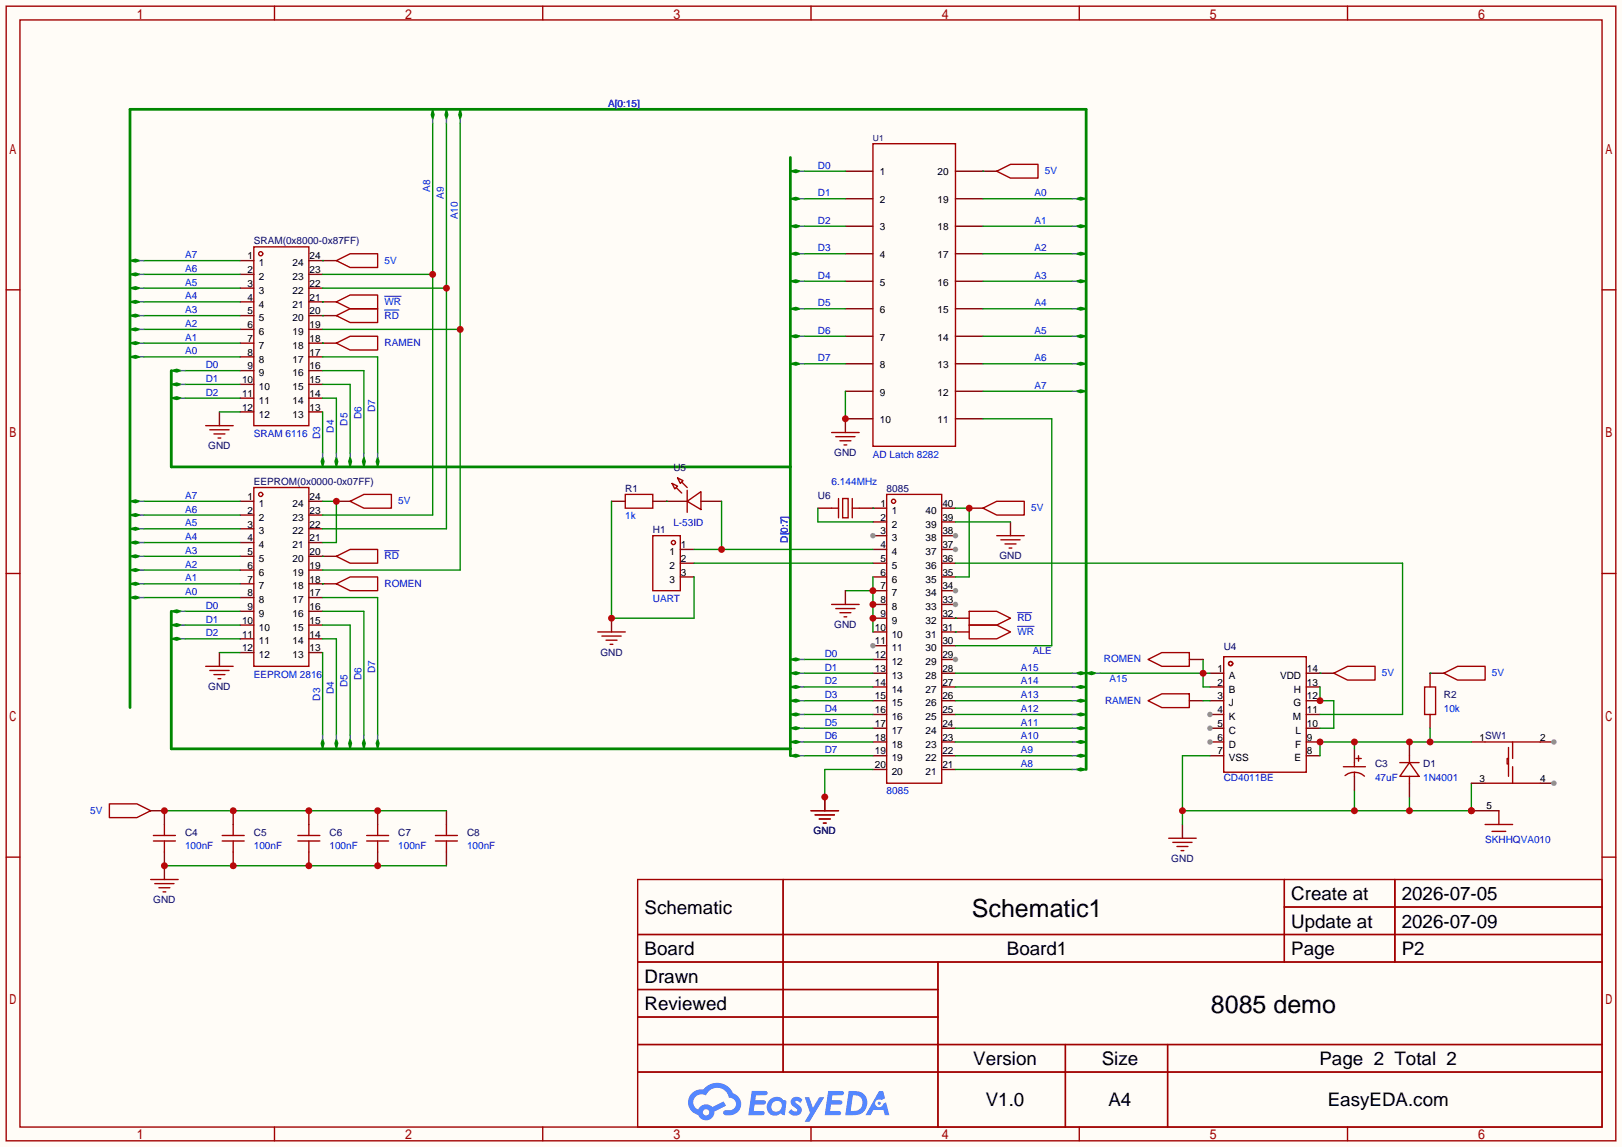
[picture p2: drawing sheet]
<svg xmlns="http://www.w3.org/2000/svg" width="299mm" height="212mm" viewBox="0 0 299 212" stroke-linecap="round" stroke-linejoin="round" font-family="sans-serif">
<path d="M0 0h299.5v211.8h-299.5z" fill="#fffcf7"/>
<g fill="none" stroke="#a10000" stroke-width=".25">
<path d="M1.1 1.1h297.2v209.6h-297.2zM3.7 3.7h292.1v204.5h-292.1zM50.7 1.1v2.6M100.2 1.1v2.6M149.7 1.1v2.6M199.3 1.1v2.6M248.8 1.1v2.6M1.1 53.5h2.6M295.8 53.5h2.5M1.1 105.9h2.6M295.8 105.9h2.5M1.1 158.3h2.6"/>
<path d="M295.8 158.3h2.5M117.7 162.4h178.1v45.8h-178.1zM117.7 172.6h178.1M117.7 177.7h178.1M144.6 162.4v35.6M173.2 177.7v30.5M237.1 162.4v15.3M237.1 167.5h58.7M257.5 162.4v15.3M117.7 182.8h55.5M117.7 192.9h178.1M117.7 187.8h55.5"/>
<path d="M117.7 198h178.1M196.7 192.9v15.3M215.6 192.9v15.3M50.7 208.2v2.5M100.2 208.2v2.5M149.7 208.2v2.5M199.3 208.2v2.5M248.8 208.2v2.5"/>
</g>
<g fill="#5487ff">
<path d="M146.3 202.8a1.3 1.3 0 0 1 1.8 .3l-.4 .6a.54 .54 0 0 0-.9-.2l.1 .2a1.58 1.58 0 0 1 1.1 1.6 1.43 1.43 0 0 1-2.5 .1l.6-.6a.64 .64 0 0 0 .5 .5 .64 .64 0 0 0 .6-.3l-.1-.2a1.6 1.6 0 0 1-1.1-1.6z"/>
<path d="M148.6 202.7h.8l.7 1.9 1.2-1.9h.9l-2.7 4.5h-.9l.9-1.7z"/>
<path d="M138.8 201.5h1.6a1.31 1.31 0 0 1 1.3 .2 .4 .4 0 0 1-.4 .6h-1.7l-.2 .9h1.7a.4 .4 0 0 1 .3 .4 .4 .4 0 0 1-.4 .4h-1.7l-.1 1.2h.8a1.23 1.23 0 0 1 1.1 .2 .39 .39 0 0 1-.3 .6h-2.6z"/>
<path d="M152.9 201.5h1.6a1.32 1.32 0 0 1 1.3 .2 .39 .39 0 0 1-.4 .6h-1.7l-.2 .9h1.7a.4 .4 0 0 1 .3 .4 .4 .4 0 0 1-.4 .4h-1.7l-.1 1.2h.8a1.23 1.23 0 0 1 1.1 .2 .39 .39 0 0 1-.3 .6h-2.6z"/>
<path d="M162.3 201.5h.7l.4 1.3-.7 .4a.75 .75 0 0 0-1.1 .3 .75 .75 0 0 0 .5 1 .75 .75 0 0 0 1-.6l.5-.3 .6 2.4h-.8l-.3-1h-1.8l-.6 1h-.9z"/>
<path d="M156.7 201.5l-.6 4.5h1.4a2.27 2.27 0 0 0 2.6-2.3 2.27 2.27 0 0 0-2.7-2.2zM157.5 202.3a1.5 1.5 0 0 1 1.8 1.5 1.5 1.5 0 0 1-2 1.4h-.2z"/>
<path d="M142.1 203.1a1.62 1.62 0 0 0-.4 2.1 1.62 1.62 0 0 0 2.1 .7l.3-.3 .4 .3 .4 .1 .3-2.5-.2-.3h-.4a1.58 1.58 0 0 0-2.5-.1zM142.7 203.6a.99 .99 0 0 1 1.6 .3 .99 .99 0 0 1-.8 1.4 .94 .94 0 0 1-1.1-.5 .94 .94 0 0 1 .3-1.2z"/>
<path d="M127.8 201.9a2.37 2.37 0 0 0 1.1 4 1.54 1.54 0 0 0 1.8 1 1.54 1.54 0 0 0 1.2-1.6l2.2-1.1-.5-.8-2.1 1.1a1.57 1.57 0 0 0-2.6 .4 1.5 1.5 0 0 1-.7-2.1 1.5 1.5 0 0 1 2.1-.5 2.23 2.23 0 0 1 2.3-1.4 2.23 2.23 0 0 1 2 1.8 1.16 1.16 0 0 1 1.3 1.1 1.16 1.16 0 0 1-1.1 1.3h-.7a.47 .47 0 0 0-.6 .3 .47 .47 0 0 0 .5 .6 2.23 2.23 0 0 0 2.2-.7 2.23 2.23 0 0 0 .4-2.3 2.16 2.16 0 0 0-1.3-1.1 3.2 3.2 0 0 0-5.4-.7l-1.1 .1zM129.8 205.4a.58 .58 0 0 1 1.1 0 .58 .58 0 0 1-1.1 0z"/>
<circle cx="162.3" cy="203.8" r=".28"/>
</g>
<path d="M163.7 91.3h10.2v53.4h-10.2z" fill="none" stroke="#a10000" stroke-width=".25"/>
<path d="M161.2 93.9h2.5M161.2 96.4h2.5M161.2 98.9h2.5" fill="none" stroke="#870000" stroke-width=".25"/>
<circle cx="161.2" cy="98.9" r=".51" fill="#999"/>
<path d="M161.2 101.5h2.5M161.2 104h2.5M161.2 106.6h2.5M161.2 109.1h2.5M161.2 111.6h2.5M161.2 114.2h2.5M161.2 116.7h2.5M161.2 119.3h2.5" fill="none" stroke="#870000" stroke-width=".25"/>
<circle cx="161.2" cy="119.3" r=".51" fill="#999"/>
<g fill="none" stroke="#870000" stroke-width=".25">
<path d="M161.2 121.8h2.5M161.2 124.3h2.5M161.2 126.9h2.5M161.2 129.4h2.5M161.2 132h2.5M161.2 134.5h2.5M161.2 137h2.5M161.2 139.6h2.5M173.9 121.8h2.5M173.9 124.3h2.5M173.9 126.9h2.5M173.9 129.4h2.5"/>
<path d="M173.9 132h2.5M173.9 134.5h2.5M173.9 137h2.5M173.9 139.6h2.5M161.2 142.1h2.5M173.9 142.1h2.5"/>
</g>
<circle cx="176.4" cy="121.8" r=".51" fill="#999"/>
<path d="M173.9 119.3h2.5M173.9 116.7h2.5M173.9 114.2h2.5M173.9 111.6h2.5" fill="none" stroke="#870000" stroke-width=".25"/>
<circle cx="176.4" cy="111.6" r=".51" fill="#999"/>
<path d="M173.9 109.1h2.5" fill="none" stroke="#870000" stroke-width=".25"/>
<circle cx="176.4" cy="109.1" r=".51" fill="#999"/>
<path d="M173.9 106.6h2.5M173.9 104h2.5M173.9 101.5h2.5" fill="none" stroke="#870000" stroke-width=".25"/>
<circle cx="176.4" cy="101.5" r=".51" fill="#999"/>
<path d="M173.9 98.9h2.5" fill="none" stroke="#870000" stroke-width=".25"/>
<circle cx="176.4" cy="98.9" r=".51" fill="#999"/>
<g fill="none" stroke="#870000" stroke-width=".25">
<path d="M156.1 31.6h5.1M156.1 36.7h5.1M176.4 31.6h7.6M176.4 36.7h5.1M44.3 48.1h2.6M44.3 50.7h2.6M44.3 53.2h2.6M44.3 55.8h2.6M44.3 58.3h2.6M57 48.1h5.1M57 50.7h2.6M57 53.2h2.6"/>
<path d="M57 55.8h2.6M57 58.3h2.6M156.1 41.8h5.1M156.1 46.9h5.1M156.1 51.9h5.1M156.1 57h5.1M176.4 41.8h5.1M176.4 46.9h5.1M176.4 51.9h5.1M176.4 57h5.1M44.3 60.8h2.6M44.3 63.4h2.6"/>
<path d="M44.3 65.9h2.6M44.3 68.5h2.6M44.3 71h2.6M44.3 73.5h2.6M44.3 76.1h2.6M57 60.8h2.6M57 63.4h2.6M57 65.9h2.6M57 68.5h2.6M57 71h2.6M57 73.5h2.6M57 76.1h2.6"/>
<path d="M156.1 67.2h5.1M156.1 62.1h5.1M156.1 72.3h5.1M156.1 77.3h5.1M176.4 67.2h5.1M176.4 62.1h5.1M176.4 72.3h5.1M176.4 77.3h5.1M44.3 92.6h2.6M44.3 95.1h2.6M44.3 97.7h2.6M57 92.6h2.6"/>
<path d="M57 95.1h2.6M57 97.7h2.6M62.1 92.6h2.5M173.9 96.4h2.5M173.9 93.9h2.5M178.9 93.9h2.6M44.3 100.2h2.6M44.3 102.7h2.6M44.3 105.3h2.6M44.3 107.8h2.6M44.3 110.4h2.6M44.3 112.9h2.6"/>
<path d="M44.3 115.4h2.6M44.3 118h2.6M57 100.2h2.6M57 102.7h2.6M57 105.3h2.6M57 107.8h2.6M57 110.4h2.6M57 112.9h2.6M57 115.4h2.6M57 118h2.6M44.3 120.5h2.6M57 120.5h2.6"/>
<path d="M264 124.3h2.6"/>
</g>
<g fill="none" stroke="#a10000" stroke-width=".25">
<path d="M161.2 26.5h15.2v55.9h-15.2zM184 31.6l2.6-1.2h5v2.5h-5zM46.9 45.6h10.1v33h-10.1zM62.1 48.1l2.5-1.2h5.1v2.5h-5.1zM46.9 90h10.1v33.1h-10.1zM64.6 92.6l2.6-1.3h5.1v2.6h-5.1zM181.5 93.9l2.5-1.3h5.1v2.5h-5.1zM266.6 124.3l2.5-1.2h5.1v2.5h-5.1z"/>
<circle cx="48.1" cy="46.9" r=".38"/>
<circle cx="48.1" cy="91.3" r=".38"/>
<circle cx="165" cy="92.6" r=".38"/>
</g>
<path d="M176.4 93.9h2.5v12.7h-2.5" fill="none" stroke="#008700" stroke-width=".25"/>
<circle cx="178.9" cy="93.9" r=".63" fill="#c00"/>
<path d="M152.3 147.2v2.5" fill="none" stroke="#870000" stroke-width=".25"/>
<path d="M149.7 149.7h5.1M150.5 150.5h3.6M151.3 151.3h2M152 152h.5" fill="none" stroke="#a10000" stroke-width=".25"/>
<path d="M161.2 142.1h-8.9v5.1" fill="none" stroke="#008700" stroke-width=".25"/>
<circle cx="152.3" cy="147.2" r=".63" fill="#c00"/>
<path d="M223.4 137h2.5M223.4 139.6h2.5M241.2 124.3h2.5M241.2 126.9h2.5M241.2 129.4h2.5M241.2 132h2.5M241.2 134.5h2.5M241.2 137h2.5M241.2 139.6h2.5" fill="none" stroke="#870000" stroke-width=".25"/>
<circle cx="223.4" cy="137" r=".51" fill="#999"/>
<path d="M223.4 134.5h2.5" fill="none" stroke="#870000" stroke-width=".25"/>
<circle cx="223.4" cy="134.5" r=".51" fill="#999"/>
<path d="M223.4 132h2.5" fill="none" stroke="#870000" stroke-width=".25"/>
<circle cx="223.4" cy="132" r=".51" fill="#999"/>
<path d="M223.4 129.4h2.5M223.4 126.9h2.5M223.4 124.3h2.5" fill="none" stroke="#870000" stroke-width=".25"/>
<g fill="none" stroke="#a10000" stroke-width=".25">
<path d="M225.9 121.3h15.3v21.3h-15.3z"/>
<circle cx="227.2" cy="122.6" r=".38"/>
</g>
<path d="M203.1 124.3h20.3M222.1 121.8v5.1h1.3" fill="none" stroke="#008700" stroke-width=".25"/>
<circle cx="222.1" cy="124.3" r=".63" fill="#c00"/>
<path d="M219.6 121.8h2.5M219.6 129.4h2.5M218.3 152.3v2.5" fill="none" stroke="#870000" stroke-width=".25"/>
<path d="M212 121.8l2.5-1.3h5.1v2.6h-5.1zM212 129.4l2.5-1.3h5.1v2.6h-5.1zM215.8 154.8h5.1M216.5 155.6h3.6M217.3 156.3h2M218.1 157.1h.5" fill="none" stroke="#a10000" stroke-width=".25"/>
<path d="M222.1 129.4h1.3M223.4 139.6h-5.1v12.7M250.1 145.9v3.8M260.2 147.2v2.5M271.7 144.7v5h-53.4" fill="none" stroke="#008700" stroke-width=".25"/>
<g fill="#c00">
<circle cx="218.3" cy="149.7" r=".63"/>
<circle cx="250.1" cy="149.7" r=".63"/>
<circle cx="260.2" cy="149.7" r=".63"/>
<circle cx="271.7" cy="149.7" r=".63"/>
</g>
<path d="M156.1 77.3v2.6M243.7 124.3h2.6" fill="none" stroke="#870000" stroke-width=".25"/>
<path d="M153.5 79.9h5.1M154.3 80.6h3.6M155.1 81.4h2M155.8 82.2h.5M246.3 124.3l2.5-1.2h5.1v2.5h-5.1z" fill="none" stroke="#a10000" stroke-width=".25"/>
<g fill="none" stroke="#008700" stroke-width=".25">
<path d="M148.5 31.6h7.6M148.5 36.7h7.6M181.5 31.6h.1M148.5 41.8h7.6M148.5 46.9h7.6M148.5 51.9h7.6M148.5 57h7.6M148.5 62.1h7.6M148.5 67.2h7.6M156.1 72.3v5M181.5 77.3h12.7v42h-17.8M148.5 121.8h12.7"/>
<path d="M148.5 124.3h12.7M148.5 126.9h12.7M148.5 129.4h12.7M148.5 132h12.7M148.5 134.5h12.7M148.5 137h12.7M148.5 139.6h12.7M243.7 124.3h.1"/>
</g>
<path d="M145.9 29.1v110.5M31.6 68.5v17.7h114.3M31.6 112.9v25.4h114.3M24 130.7v-110.5h176.5v121.9" fill="none" stroke="#008700" stroke-width=".51"/>
<g fill="#008700" stroke="#008700" stroke-width=".25">
<path d="M145.9 121.8l1-.3 .8 .3-.8 .2z"/>
<path d="M145.9 124.3l1-.2 .8 .2-.8 .3z"/>
<path d="M145.9 126.9l1-.3 .8 .3-.8 .2z"/>
<path d="M145.9 129.4l1-.2 .8 .2-.8 .3z"/>
<path d="M145.9 132l1-.3 .8 .3-.8 .2z"/>
<path d="M145.9 134.5l1-.3 .8 .3-.8 .2z"/>
<path d="M145.9 137l1-.2 .8 .2-.8 .3z"/>
<path d="M145.9 139.6l1-.3 .8 .3-.8 .2z"/>
<path d="M145.9 31.6l1-.2 .8 .2-.8 .3z"/>
<path d="M145.9 36.7l1-.3 .8 .3-.8 .3z"/>
<path d="M145.9 41.8l1-.3 .8 .3-.8 .2z"/>
<path d="M145.9 46.9l1-.3 .8 .3-.8 .2z"/>
<path d="M145.9 51.9l1-.2 .8 .2-.8 .3z"/>
<path d="M145.9 57l1-.2 .8 .2-.8 .3z"/>
<path d="M145.9 62.1l1-.3 .8 .3-.8 .3z"/>
<path d="M145.9 67.2l1-.3 .8 .3-.8 .2z"/>
</g>
<g fill="none" stroke="#008080" stroke-width=".25">
<path d="M147.7 31.6h.8M147.7 36.7h.8M147.7 41.8h.8M147.7 46.9h.8M147.7 51.9h.8M147.7 57h.8M147.7 62.1h.8M147.7 67.2h.8M147.7 121.8h.8M147.7 124.3h.8M147.7 126.9h.8M147.7 129.4h.8"/>
<path d="M147.7 132h.8M147.7 134.5h.8M147.7 137h.8M147.7 139.6h.8"/>
</g>
<circle cx="156.1" cy="77.3" r=".63" fill="#c00"/>
<g fill="none" stroke="#008700" stroke-width=".25">
<path d="M79.9 22.7v72.4h-20.3M181.5 36.7h16.5M26.5 58.3h17.8M26.5 55.8h17.8M26.5 53.2h17.8M26.5 50.7h17.8M26.5 48.1h17.8M59.6 50.7h20.3M181.5 41.8h16.5M181.5 46.9h16.5M181.5 51.9h16.5M181.5 57h16.5"/>
<path d="M26.5 65.9h17.8M26.5 63.4h17.8M26.5 60.8h17.8M181.5 62.1h16.5M181.5 67.2h16.5M181.5 72.3h16.5M176.4 139.6h21.6M176.4 137h21.6M176.4 134.5h21.6M176.4 132h21.6M176.4 129.4h21.6M176.4 126.9h21.6"/>
<path d="M176.4 124.3h21.6M176.4 142.1h21.6"/>
</g>
<g fill="#008700" stroke="#008700" stroke-width=".25">
<path d="M198.8 142.1l.7-.2 1 .2-1 .3z"/>
<path d="M198.8 139.6l.7-.3 1 .3-1 .2z"/>
<path d="M198.8 137l.7-.2 1 .2-1 .3z"/>
<path d="M198.8 134.5l.7-.3 1 .3-1 .2z"/>
<path d="M198.8 132l.7-.3 1 .3-1 .2z"/>
<path d="M198.8 129.4l.7-.2 1 .2-1 .3z"/>
<path d="M198.8 126.9l.7-.3 1 .3-1 .2z"/>
<path d="M198.8 124.3l.7-.2 1 .2-1 .3z"/>
<path d="M200.5 124.3l1-.2 .8 .2-.8 .3z"/>
<path d="M198.8 36.7l.7-.3 1 .3-1 .3z"/>
<path d="M198.8 41.8l.7-.3 1 .3-1 .2z"/>
<path d="M198.8 46.9l.7-.3 1 .3-1 .2z"/>
<path d="M198.8 51.9l.7-.2 1 .2-1 .3z"/>
<path d="M198.8 57l.7-.2 1 .2-1 .3z"/>
<path d="M198.8 62.1l.7-.3 1 .3-1 .3z"/>
<path d="M198.8 67.2l.7-.3 1 .3-1 .2z"/>
<path d="M198.8 72.3l.7-.3 1 .3-1 .2z"/>
<path d="M24 65.9l1-.2 .8 .2-.8 .3z"/>
<path d="M24 63.4l1-.3 .8 .3-.8 .2z"/>
<path d="M24 60.8l1-.2 .8 .2-.8 .3z"/>
<path d="M24 58.3l1-.3 .8 .3-.8 .2z"/>
<path d="M24 55.8l1-.3 .8 .3-.8 .2z"/>
<path d="M24 53.2l1-.2 .8 .2-.8 .3z"/>
<path d="M24 50.7l1-.3 .8 .3-.8 .2z"/>
<path d="M24 48.1l1-.2 .8 .2-.8 .3z"/>
</g>
<g fill="none" stroke="#008080" stroke-width=".25">
<path d="M198 36.7h.8M25.8 58.3h.7M25.8 55.8h.7M25.8 53.2h.7M25.8 50.7h.7M25.8 48.1h.7M198 41.8h.8M198 46.9h.8M198 51.9h.8M198 57h.8M25.8 65.9h.7M25.8 63.4h.7"/>
<path d="M25.8 60.8h.7M198 62.1h.8M198 67.2h.8M198 72.3h.8M198 139.6h.8M198 137h.8M198 134.5h.8M198 132h.8M198 129.4h.8M198 126.9h.8M198 124.3h.8M202.3 124.3h.8"/>
<path d="M198 142.1h.8"/>
</g>
<circle cx="79.9" cy="50.7" r=".63" fill="#c00"/>
<path d="M79.9 20.2l.2 1-.2 .8-.3-.8z" fill="#008700" stroke="#008700" stroke-width=".25"/>
<path d="M79.9 22v.7" fill="none" stroke="#008080" stroke-width=".25"/>
<path d="M82.4 22.7v75h-22.8M59.6 53.2h22.8" fill="none" stroke="#008700" stroke-width=".25"/>
<circle cx="82.4" cy="53.2" r=".63" fill="#c00"/>
<path d="M82.4 20.2l.3 1-.3 .8-.2-.8z" fill="#008700" stroke="#008700" stroke-width=".25"/>
<path d="M82.4 22v.7" fill="none" stroke="#008080" stroke-width=".25"/>
<path d="M85 22.7v82.6h-25.4M59.6 60.8h25.4" fill="none" stroke="#008700" stroke-width=".25"/>
<circle cx="85" cy="60.8" r=".63" fill="#c00"/>
<path d="M85 20.2l.2 1-.2 .8-.3-.8z" fill="#008700" stroke="#008700" stroke-width=".25"/>
<path d="M85 22v.7" fill="none" stroke="#008080" stroke-width=".25"/>
<path d="M40.5 76.1v2.5M59.6 63.4h2.5M59.6 107.8h2.5M40.5 120.5v2.6" fill="none" stroke="#870000" stroke-width=".25"/>
<path d="M38 78.6h5.1M38.7 79.4h3.6M62.1 63.4l2.5-1.3h5.1v2.5h-5.1zM39.5 80.1h2M40.3 80.9h.5M62.1 107.8l2.5-1.2h5.1v2.5h-5.1zM38 123.1h5.1M38.7 123.8h3.6M39.5 124.6h2M40.3 125.3h.5" fill="none" stroke="#a10000" stroke-width=".25"/>
<path d="M59.6 48.1h.1M40.5 76.1h3.8M59.6 92.6h2.5v7.6h-2.5M40.5 120.5h3.8" fill="none" stroke="#008700" stroke-width=".25"/>
<circle cx="62.1" cy="92.6" r=".63" fill="#c00"/>
<g fill="none" stroke="#008700" stroke-width=".25">
<path d="M59.6 55.8h.1M59.6 58.3h.1M34.2 68.5h10.1M34.2 71h10.1M34.2 73.5h10.1M59.6 63.4h.1M59.6 68.5h7.6v15.2M59.6 71h5v12.7M59.6 73.5h2.5v10.2M59.6 76.1v7.6M59.6 65.9h10.1v17.8M26.5 97.7h17.8"/>
<path d="M26.5 95.1h17.8M26.5 92.6h17.8M26.5 110.4h17.8M26.5 107.8h17.8M26.5 105.3h17.8M26.5 102.7h17.8M26.5 100.2h17.8M34.2 112.9h10.1M34.2 115.4h10.1M34.2 118h10.1M59.6 107.8h.1M59.6 102.7h.1"/>
<path d="M59.6 110.4h10.1v25.4M59.6 118h2.5v17.8M59.6 115.4h5v20.4M59.6 112.9h7.6v22.9M156.1 109.1h5.1M161.2 106.6v10.1M176.4 116.7h.1M176.4 114.2h.1M59.6 120.5v15.3"/>
</g>
<g fill="#008700" stroke="#008700" stroke-width=".25">
<path d="M24 110.4l1-.3 .8 .3-.8 .2z"/>
<path d="M24 107.8l1-.2 .8 .2-.8 .3z"/>
<path d="M24 105.3l1-.3 .8 .3-.8 .2z"/>
<path d="M24 102.7l1-.2 .8 .2-.8 .3z"/>
<path d="M24 100.2l1-.3 .8 .3-.8 .3z"/>
<path d="M24 97.7l1-.3 .8 .3-.8 .2z"/>
<path d="M24 95.1l1-.2 .8 .2-.8 .3z"/>
<path d="M24 92.6l1-.3 .8 .3-.8 .2z"/>
<path d="M31.6 68.5l1-.3 .8 .3-.8 .2z"/>
<path d="M31.6 71l1-.3 .8 .3-.8 .2z"/>
<path d="M31.6 73.5l1-.2 .8 .2-.8 .3z"/>
<path d="M59.6 84.5l.2 .7-.2 1-.3-1z"/>
<path d="M62.1 84.5l.3 .7-.3 1-.3-1z"/>
<path d="M64.6 84.5l.3 .7-.3 1-.2-1z"/>
<path d="M67.2 84.5l.2 .7-.2 1-.3-1z"/>
<path d="M69.7 84.5l.3 .7-.3 1-.2-1z"/>
<path d="M31.6 112.9l1-.3 .8 .3-.8 .3z"/>
<path d="M31.6 115.4l1-.2 .8 .2-.8 .3z"/>
<path d="M31.6 118l1-.3 .8 .3-.8 .2z"/>
<path d="M59.6 136.5l.2 .8-.2 1-.3-1z"/>
<path d="M62.1 136.5l.3 .8-.3 1-.3-1z"/>
<path d="M64.6 136.5l.3 .8-.3 1-.2-1z"/>
<path d="M67.2 136.5l.2 .8-.2 1-.3-1z"/>
<path d="M69.7 136.5l.3 .8-.3 1-.2-1z"/>
</g>
<g fill="none" stroke="#008080" stroke-width=".25">
<path d="M33.4 68.5h.8M33.4 71h.8M33.4 73.5h.8M25.8 97.7h.7M25.8 95.1h.7M25.8 92.6h.7M59.6 83.7v.8M62.1 83.7v.8M64.6 83.7v.8M67.2 83.7v.8M69.7 83.7v.8M25.8 110.4h.7"/>
<path d="M25.8 107.8h.7M25.8 105.3h.7M25.8 102.7h.7M25.8 100.2h.7M33.4 112.9h.8M33.4 115.4h.8M33.4 118h.8M59.6 135.8v.7M62.1 135.8v.7M64.6 135.8v.7M67.2 135.8v.7M69.7 135.8v.7"/>
</g>
<path d="M59.6 58.3h2.5M59.6 55.8h2.5M59.6 102.7h2.5M176.4 116.7h2.5M176.4 114.2h2.5" fill="none" stroke="#870000" stroke-width=".25"/>
<path d="M62.1 58.3l2.5-1.3h5.1v2.6h-5.1zM62.1 55.8l2.5-1.3h5.1v2.5h-5.1zM62.1 102.7l2.5-1.2h5.1v2.5h-5.1zM178.9 115.4h5.1l2.6 1.3-2.6 1.3h-5.1zM178.9 112.9h5.1l2.6 1.3-2.6 1.2h-5.1z" fill="none" stroke="#a10000" stroke-width=".25"/>
<path d="M71 57.3h2.7M71 54.7h3.1M71 101.7h2.7M187.8 115.7h3.1M187.8 113.1h2.7" fill="none" stroke="#00f" stroke-width=".18"/>
<g fill="#c00">
<circle cx="161.2" cy="109.1" r=".63"/>
<circle cx="161.2" cy="111.6" r=".63"/>
<circle cx="161.2" cy="114.2" r=".63"/>
</g>
<path d="M112.9 92.6h2.5M120.5 92.6h6.4M129.4 92.6h3.8M186.6 96.4v2.5M125.6 101.5h2.5M125.6 104h2.5M125.6 106.6h2.5M156.1 109.1v2.5M271.7 149.7h5" fill="none" stroke="#870000" stroke-width=".25"/>
<g fill="none" stroke="#a10000" stroke-width=".25">
<path d="M115.4 91.3h5.1v2.6h-5.1zM120.5 98.9h5.1v10.2h-5.1zM124.1 89.3l1 .5-.5 .5zM124.8 90l1.1 1.1M125.1 88.3l1 .5-.5 .5zM125.9 89l1 1M126.9 92.6l2.5-1.8v3.3zM126.9 90.6v4M184 98.9h5.1M184.8 99.7h3.5M153.5 111.6h5.1M154.3 112.4h3.6"/>
<path d="M155.1 113.2h2M155.8 113.9h.5M185.5 100.5h2.1M186.3 101.2h.5"/>
<circle cx="124.3" cy="100.2" r=".38"/>
</g>
<path d="M176.4 96.4h10.2" fill="none" stroke="#008700" stroke-width=".25"/>
<circle cx="271.7" cy="149.7" r=".63" fill="#c00"/>
<path d="M284.4 144.7h2.5" fill="none" stroke="#870000" stroke-width=".25"/>
<circle cx="286.9" cy="144.7" r=".51" fill="#999"/>
<path d="M284.4 137h2.5M271.7 144.7h2.5" fill="none" stroke="#870000" stroke-width=".25"/>
<circle cx="286.9" cy="137" r=".51" fill="#999"/>
<path d="M151 93.9h2.5M158.6 93.9h2.6M112.9 114.2v2.5M250.1 138.3v2.5M260.2 137v2.6M264 124.3v2.6M264 132v2.5M271.7 137h2.5M250.1 143.4v2.5M260.2 144.7v2.5" fill="none" stroke="#870000" stroke-width=".25"/>
<g fill="none" stroke="#a10000" stroke-width=".25">
<path d="M153.5 93.9h1.3M154.8 92.1v3.5M155.6 92.1h1v3.5h-1zM157.4 92.1v3.5M157.4 93.9h1.2M110.4 116.7h5M111.1 117.5h3.6M111.9 118.2h2M112.6 119h.6M250.8 139.6v1M260.2 139.6v1.2M263 126.9h2v5.1h-2z"/>
<path d="M274.2 137h10.2M278.5 138v5.4M279.3 137v3.1M248 141.6h4.1M248.3 143.2a2.74 2.74 0 0 1 3.6 .1M250.1 140.8v.8M250.1 142.6v.8M250.3 140.1h1M258.4 140.8h3.6M260.2 140.8l1.8 2.6h-3.6zM260.2 143.4v1.3M274.2 152.3h5.1"/>
<path d="M274.2 144.7h10.2M275.5 153.5h2.5M276.7 149.7v2.6M278.5 140.1h-.2v1h.2M279.3 141.6v3.1"/>
</g>
<path d="M112.9 92.6v21.6h15.2v-7.6M123.1 92.6h.1" fill="none" stroke="#008700" stroke-width=".25"/>
<circle cx="112.9" cy="114.2" r=".63" fill="#c00"/>
<path d="M133.2 92.6v8.9M128.1 101.5h33.1" fill="none" stroke="#008700" stroke-width=".25"/>
<circle cx="133.2" cy="101.5" r=".63" fill="#c00"/>
<path d="M151 93.9v2.5h10.2M161.2 93.9h.1M128.1 104h33.1M176.4 104h82.6v28h-15.3M243.7 126.9v2.5h2.6v5.1h-2.6" fill="none" stroke="#008700" stroke-width=".25"/>
<circle cx="243.7" cy="129.4" r=".63" fill="#c00"/>
<path d="M250.1 137v1.3M264 134.5v2.5M271.7 137h-28v2.6" fill="none" stroke="#008700" stroke-width=".25"/>
<g fill="#c00">
<circle cx="243.7" cy="137" r=".63"/>
<circle cx="250.1" cy="137" r=".63"/>
<circle cx="260.2" cy="137" r=".63"/>
<circle cx="264" cy="137" r=".63"/>
</g>
<path d="M264 124.3h.1M30.4 149.7h52" fill="none" stroke="#008700" stroke-width=".25"/>
<g fill="none" stroke="#a10000" stroke-width=".25">
<path d="M20.2 148.5h5.1l2.5 1.2-2.5 1.3h-5.1zM28.3 155.3h4.1M28.3 154.3h4.1M30.4 152.3v2M30.4 155.3v2.1M41 155.3h4.1M41 154.3h4.1M43.1 152.3v2M43.1 155.3v2.1M55 155.3h4.1M55 154.3h4.1M57 152.3v2"/>
<path d="M57 155.3v2.1M67.7 155.3h4.1M67.7 154.3h4.1M69.7 152.3v2M69.7 155.3v2.1M80.4 155.3h4.1M80.4 154.3h4.1M82.4 152.3v2M82.4 155.3v2.1M27.8 162.4h5.1M28.6 163.2h3.5M29.3 164h2.1"/>
<path d="M30.1 164.7h.5"/>
</g>
<path d="M27.8 149.7h2.6v2.6M30.4 157.4v5M43.1 149.7v2.6M43.1 157.4v2.5M57 149.7v2.6M57 157.4v2.5M69.7 149.7v2.6M69.7 157.4v2.5M82.4 149.7v2.6M82.4 157.4v2.5" fill="none" stroke="#870000" stroke-width=".25"/>
<g fill="#c00">
<circle cx="43.1" cy="149.7" r=".63"/>
<circle cx="30.4" cy="149.7" r=".63"/>
<circle cx="57" cy="149.7" r=".63"/>
<circle cx="69.7" cy="149.7" r=".63"/>
</g>
<path d="M30.4 159.9h52" fill="none" stroke="#008700" stroke-width=".25"/>
<g fill="#c00">
<circle cx="43.1" cy="159.9" r=".63"/>
<circle cx="30.4" cy="159.9" r=".63"/>
<circle cx="57" cy="159.9" r=".63"/>
<circle cx="69.7" cy="159.9" r=".63"/>
</g>
<g font-size="4.6">
<text x="179.4" y="169.4">Schematic1</text>
<text x="223.6" y="187.1">8085 demo</text>
</g>
<g font-size="3.5">
<text x="238.4" y="166.2">Create at</text>
<text x="258.8" y="166.2">2026-07-05</text>
<text x="119" y="168.8">Schematic</text>
<text x="238.4" y="171.3">Update at</text>
<text x="258.8" y="171.3">2026-07-09</text>
<text x="119" y="176.4">Board</text>
<text x="185.9" y="176.4">Board1</text>
<text x="238.4" y="176.4">Page</text>
<text x="258.8" y="176.4">P2</text>
<text x="119" y="181.5">Drawn</text>
<text x="119" y="186.6">Reviewed</text>
<text x="179.7" y="196.7">Version</text>
<text x="203.4" y="196.7">Size</text>
<text x="243.6" y="196.7">Page 2 Total 2</text>
<text x="182" y="204.3">V1.0</text>
<text x="204.7" y="204.3">A4</text>
<text x="245.1" y="204.3">EasyEDA.com</text>
</g>
<g font-size="1.8" fill="#00f">
<text x="112.3" y="19.7">A[0:15]</text>
<text x="79.4" y="35.4" transform="rotate(-90 79.4 35.4)">A8</text>
<text x="151" y="31.2">D0</text>
<text x="192.9" y="32.2">5V</text>
<text x="82" y="36.7" transform="rotate(-90 82 36.7)">A9</text>
<text x="84.5" y="40.5" transform="rotate(-90 84.5 40.5)">A10</text>
<text x="151" y="36.2">D1</text>
<text x="151" y="41.3">D2</text>
<text x="191" y="36.2">A0</text>
<text x="191" y="41.3">A1</text>
<text x="34.2" y="47.7">A7</text>
<text x="151" y="46.4">D3</text>
<text x="191" y="46.4">A2</text>
<text x="34.2" y="52.8">A5</text>
<text x="34.2" y="50.2">A6</text>
<text x="71" y="48.7">5V</text>
<text x="151" y="51.5">D4</text>
<text x="191" y="51.5">A3</text>
<text x="34.2" y="57.8">A3</text>
<text x="34.2" y="55.3">A4</text>
<text x="71" y="58.8">RD</text>
<text x="71" y="56.3">WR</text>
<text x="151" y="56.6">D5</text>
<text x="191" y="56.6">A4</text>
<text x="34.2" y="65.5">A0</text>
<text x="34.2" y="62.9">A1</text>
<text x="34.2" y="60.4">A2</text>
<text x="71" y="63.9">RAMEN</text>
<text x="151" y="61.6">D6</text>
<text x="191" y="61.6">A5</text>
<text x="38" y="68">D0</text>
<text x="38" y="70.5">D1</text>
<text x="151" y="66.7">D7</text>
<text x="191" y="66.7">A6</text>
<text x="191" y="71.8">A7</text>
<text x="38" y="73.1">D2</text>
<text x="66.7" y="77.3" transform="rotate(-90 66.7 77.3)">D6</text>
<text x="69.3" y="76.1" transform="rotate(-90 69.3 76.1)">D7</text>
<text x="46.9" y="80.7">SRAM 6116</text>
<text x="59.1" y="81.2" transform="rotate(-90 59.1 81.2)">D3</text>
<text x="61.6" y="79.9" transform="rotate(-90 61.6 79.9)">D4</text>
<text x="64.2" y="78.6" transform="rotate(-90 64.2 78.6)">D5</text>
<text x="153.5" y="89.6">6.144MHz</text>
<text x="161.2" y="84.5">AD Latch 8282</text>
<text x="34.2" y="94.7">A6</text>
<text x="34.2" y="92.1">A7</text>
<text x="73.5" y="93.1">5V</text>
<text x="115.4" y="95.9">1k</text>
<text x="190.4" y="94.4">5V</text>
<text x="34.2" y="99.7">A4</text>
<text x="34.2" y="97.2">A5</text>
<text x="124.3" y="97.2">L-53ID</text>
<text x="145.5" y="100.2" transform="rotate(-90 145.5 100.2)">D[0:7]</text>
<text x="34.2" y="107.4">A1</text>
<text x="34.2" y="104.8">A2</text>
<text x="34.2" y="102.3">A3</text>
<text x="71" y="103.3">RD</text>
<text x="34.2" y="109.9">A0</text>
<text x="38" y="112.4">D0</text>
<text x="71" y="108.4">ROMEN</text>
<text x="120.5" y="111.2">UART</text>
<text x="38" y="115">D1</text>
<text x="38" y="117.5">D2</text>
<text x="187.8" y="117.3">WR</text>
<text x="187.8" y="114.7">RD</text>
<text x="46.9" y="125.1">EEPROM 2816</text>
<text x="66.7" y="125.6" transform="rotate(-90 66.7 125.6)">D6</text>
<text x="69.3" y="124.3" transform="rotate(-90 69.3 124.3)">D7</text>
<text x="152.3" y="121.3">D0</text>
<text x="152.3" y="123.9">D1</text>
<text x="188.5" y="123.9">A15</text>
<text x="190.7" y="120.8">ALE</text>
<text x="203.8" y="122.3">ROMEN</text>
<text x="204.9" y="125.9">A15</text>
<text x="255.1" y="124.9">5V</text>
<text x="275.5" y="124.9">5V</text>
<text x="59.1" y="129.4" transform="rotate(-90 59.1 129.4)">D3</text>
<text x="61.6" y="128.1" transform="rotate(-90 61.6 128.1)">D4</text>
<text x="64.2" y="126.9" transform="rotate(-90 64.2 126.9)">D5</text>
<text x="152.3" y="126.4">D2</text>
<text x="152.3" y="129">D3</text>
<text x="152.3" y="131.5">D4</text>
<text x="188.5" y="131.5">A12</text>
<text x="188.5" y="129">A13</text>
<text x="188.5" y="126.4">A14</text>
<text x="204" y="130">RAMEN</text>
<text x="266.6" y="131.5">10k</text>
<text x="152.3" y="134">D5</text>
<text x="152.3" y="136.6">D6</text>
<text x="188.5" y="136.6">A10</text>
<text x="188.5" y="134">A11</text>
<text x="152.3" y="139.1">D7</text>
<text x="188.5" y="141.7">A8</text>
<text x="188.5" y="139.1">A9</text>
<text x="163.7" y="146.7">8085</text>
<text x="225.9" y="144.2">CD4011BE</text>
<text x="253.9" y="144.2">47uF</text>
<text x="262.8" y="144.2">1N4001</text>
<text x="16.7" y="150.3">5V</text>
<text x="274.2" y="155.6">SKHHQVA010</text>
<text x="34.2" y="156.9">100nF</text>
<text x="46.9" y="156.9">100nF</text>
<text x="60.8" y="156.9">100nF</text>
<text x="73.5" y="156.9">100nF</text>
<text x="86.2" y="156.9">100nF</text>
</g>
<g font-size="1.8">
<text x="162.4" y="32.4">1</text>
<text x="173.1" y="32.4">20</text>
<text x="162.4" y="37.5">2</text>
<text x="173.1" y="37.5">19</text>
<text x="45.7" y="47.9">1</text>
<text x="57.1" y="47.9">24</text>
<text x="162.4" y="42.6">3</text>
<text x="162.4" y="47.6">4</text>
<text x="173.1" y="47.6">17</text>
<text x="173.1" y="42.6">18</text>
<text x="45.7" y="50.4">2</text>
<text x="45.7" y="53">3</text>
<text x="47.8" y="49.2">1</text>
<text x="47.8" y="51.7">2</text>
<text x="54" y="51.7">23</text>
<text x="54" y="49.2">24</text>
<text x="57.1" y="53">22</text>
<text x="57.1" y="50.4">23</text>
<text x="162.4" y="52.7">5</text>
<text x="173.1" y="52.7">16</text>
<text x="45.7" y="55.5">4</text>
<text x="45.7" y="58.1">5</text>
<text x="47.8" y="54.3">3</text>
<text x="47.8" y="56.8">4</text>
<text x="47.8" y="59.3">5</text>
<text x="54" y="59.3">20</text>
<text x="54" y="56.8">21</text>
<text x="54" y="54.3">22</text>
<text x="57.1" y="58.1">20</text>
<text x="57.1" y="55.5">21</text>
<text x="162.4" y="57.8">6</text>
<text x="173.1" y="57.8">15</text>
<text x="45.7" y="60.6">6</text>
<text x="45.7" y="63.1">7</text>
<text x="45.7" y="65.7">8</text>
<text x="47.8" y="61.9">6</text>
<text x="47.8" y="64.4">7</text>
<text x="54" y="64.4">18</text>
<text x="54" y="61.9">19</text>
<text x="57.1" y="65.7">17</text>
<text x="57.1" y="63.1">18</text>
<text x="57.1" y="60.6">19</text>
<text x="162.4" y="62.9">7</text>
<text x="173.1" y="62.9">14</text>
<text x="44.7" y="70.8">10</text>
<text x="45.7" y="68.2">9</text>
<text x="47.8" y="67">8</text>
<text x="47.8" y="69.5">9</text>
<text x="54" y="69.5">16</text>
<text x="54" y="67">17</text>
<text x="57.1" y="70.8">15</text>
<text x="57.1" y="68.2">16</text>
<text x="162.4" y="68">8</text>
<text x="173.1" y="68">13</text>
<text x="44.7" y="73.3">11</text>
<text x="44.7" y="75.8">12</text>
<text x="47.8" y="72">10</text>
<text x="47.8" y="74.6">11</text>
<text x="47.8" y="77.1">12</text>
<text x="54" y="77.1">13</text>
<text x="54" y="74.6">14</text>
<text x="54" y="72">15</text>
<text x="57.1" y="75.8">13</text>
<text x="57.1" y="73.3">14</text>
<text x="162.4" y="73">9</text>
<text x="173.1" y="73">12</text>
<text x="162.4" y="78.1">10</text>
<text x="173.1" y="78.1">11</text>
<text x="45.7" y="92.4">1</text>
<text x="45.7" y="94.9">2</text>
<text x="47.8" y="93.6">1</text>
<text x="54" y="93.6">24</text>
<text x="57.1" y="94.9">23</text>
<text x="57.1" y="92.4">24</text>
<text x="162.5" y="93.6">1</text>
<text x="164.6" y="94.9">1</text>
<text x="170.9" y="94.9">40</text>
<text x="174" y="93.6">40</text>
<text x="45.7" y="97.4">3</text>
<text x="45.7" y="100">4</text>
<text x="47.8" y="96.2">2</text>
<text x="47.8" y="98.7">3</text>
<text x="47.8" y="101.2">4</text>
<text x="54" y="101.2">21</text>
<text x="54" y="98.7">22</text>
<text x="54" y="96.2">23</text>
<text x="57.1" y="100">21</text>
<text x="57.1" y="97.4">22</text>
<text x="125.7" y="101.2">1</text>
<text x="162.5" y="96.2">2</text>
<text x="162.5" y="98.7">3</text>
<text x="162.5" y="101.2">4</text>
<text x="164.6" y="97.4">2</text>
<text x="164.6" y="100">3</text>
<text x="170.9" y="100">38</text>
<text x="170.9" y="97.4">39</text>
<text x="174" y="101.2">37</text>
<text x="174" y="98.7">38</text>
<text x="174" y="96.2">39</text>
<text x="45.7" y="102.5">5</text>
<text x="45.7" y="105.1">6</text>
<text x="45.7" y="107.6">7</text>
<text x="47.8" y="103.8">5</text>
<text x="47.8" y="106.3">6</text>
<text x="54" y="106.3">19</text>
<text x="54" y="103.8">20</text>
<text x="57.1" y="107.6">18</text>
<text x="57.1" y="105.1">19</text>
<text x="57.1" y="102.5">20</text>
<text x="123.6" y="102.5">1</text>
<text x="123.6" y="105.1">2</text>
<text x="123.6" y="107.6">3</text>
<text x="125.7" y="103.8">2</text>
<text x="125.7" y="106.3">3</text>
<text x="162.5" y="103.8">5</text>
<text x="162.5" y="106.3">6</text>
<text x="164.6" y="102.5">4</text>
<text x="164.6" y="105.1">5</text>
<text x="164.6" y="107.6">6</text>
<text x="170.9" y="107.6">35</text>
<text x="170.9" y="105.1">36</text>
<text x="170.9" y="102.5">37</text>
<text x="174" y="106.3">35</text>
<text x="174" y="103.8">36</text>
<text x="45.7" y="110.1">8</text>
<text x="45.7" y="112.7">9</text>
<text x="47.8" y="108.9">7</text>
<text x="47.8" y="111.4">8</text>
<text x="47.8" y="113.9">9</text>
<text x="54" y="113.9">16</text>
<text x="54" y="111.4">17</text>
<text x="54" y="108.9">18</text>
<text x="57.1" y="112.7">16</text>
<text x="57.1" y="110.1">17</text>
<text x="162.5" y="108.9">7</text>
<text x="162.5" y="111.4">8</text>
<text x="162.5" y="113.9">9</text>
<text x="164.6" y="110.1">7</text>
<text x="164.6" y="112.7">8</text>
<text x="170.9" y="112.7">33</text>
<text x="170.9" y="110.1">34</text>
<text x="174" y="113.9">32</text>
<text x="174" y="111.4">33</text>
<text x="174" y="108.9">34</text>
<text x="44.7" y="115.2">10</text>
<text x="44.7" y="117.8">11</text>
<text x="47.8" y="116.5">10</text>
<text x="47.8" y="119">11</text>
<text x="54" y="119">14</text>
<text x="54" y="116.5">15</text>
<text x="57.1" y="117.8">14</text>
<text x="57.1" y="115.2">15</text>
<text x="161.5" y="116.5">10</text>
<text x="161.5" y="119">11</text>
<text x="164.6" y="115.2">9</text>
<text x="164.6" y="117.8">10</text>
<text x="170.9" y="117.8">31</text>
<text x="170.9" y="115.2">32</text>
<text x="174" y="119">30</text>
<text x="174" y="116.5">31</text>
<text x="44.7" y="120.3">12</text>
<text x="47.8" y="121.6">12</text>
<text x="54" y="121.6">13</text>
<text x="57.1" y="120.3">13</text>
<text x="161.5" y="121.6">12</text>
<text x="161.5" y="124.1">13</text>
<text x="164.6" y="120.3">11</text>
<text x="164.6" y="122.8">12</text>
<text x="164.6" y="125.4">13</text>
<text x="170.9" y="125.4">28</text>
<text x="170.9" y="122.8">29</text>
<text x="170.9" y="120.3">30</text>
<text x="174" y="124.1">28</text>
<text x="174" y="121.6">29</text>
<text x="224.8" y="124.1">1</text>
<text x="226.9" y="125.4">A</text>
<text x="236.3" y="125.4">VDD</text>
<text x="241.3" y="124.1">14</text>
<text x="161.5" y="126.6">14</text>
<text x="161.5" y="129.2">15</text>
<text x="161.5" y="131.7">16</text>
<text x="164.6" y="127.9">14</text>
<text x="164.6" y="130.5">15</text>
<text x="170.9" y="130.5">26</text>
<text x="170.9" y="127.9">27</text>
<text x="174" y="131.7">25</text>
<text x="174" y="129.2">26</text>
<text x="174" y="126.6">27</text>
<text x="224.8" y="131.7">4</text>
<text x="224.8" y="129.2">3</text>
<text x="224.8" y="126.6">2</text>
<text x="226.9" y="130.5">J</text>
<text x="226.9" y="127.9">B</text>
<text x="238.8" y="130.5">G</text>
<text x="238.9" y="127.9">H</text>
<text x="241.3" y="126.6">13</text>
<text x="241.3" y="129.2">12</text>
<text x="241.3" y="131.7">11</text>
<text x="161.5" y="134.3">17</text>
<text x="161.5" y="136.8">18</text>
<text x="164.6" y="133">16</text>
<text x="164.6" y="135.5">17</text>
<text x="170.9" y="135.5">24</text>
<text x="170.9" y="133">25</text>
<text x="174" y="136.8">23</text>
<text x="174" y="134.3">24</text>
<text x="224.8" y="136.8">6</text>
<text x="224.8" y="134.3">5</text>
<text x="226.9" y="135.5">C</text>
<text x="226.9" y="133">K</text>
<text x="238.7" y="133">M</text>
<text x="239.2" y="135.5">L</text>
<text x="241.3" y="134.3">10</text>
<text x="241.3" y="136.8">9</text>
<text x="273.2" y="136.8">1SW1</text>
<text x="284.4" y="136.8">2</text>
<text x="161.5" y="139.3">19</text>
<text x="161.5" y="141.9">20</text>
<text x="164.6" y="138.1">18</text>
<text x="164.6" y="140.6">19</text>
<text x="164.6" y="143.2">20</text>
<text x="170.9" y="143.2">21</text>
<text x="170.9" y="140.6">22</text>
<text x="170.9" y="138.1">23</text>
<text x="174" y="141.9">21</text>
<text x="174" y="139.3">22</text>
<text x="224.8" y="139.3">7</text>
<text x="226.9" y="140.6">VSS</text>
<text x="226.9" y="138.1">D</text>
<text x="239" y="140.6">E</text>
<text x="239.1" y="138.1">F</text>
<text x="241.3" y="139.3">8</text>
<text x="273.2" y="144.4">3</text>
<text x="274.4" y="149.5">5</text>
<text x="284.4" y="144.4">4</text>
</g>
<g font-size="1.8" fill="#000080">
<text x="46.9" y="45.1">SRAM(0x8000-0x87FF)</text>
<text x="38.5" y="83">GND</text>
<text x="46.9" y="89.6">EEPROM(0x0000-0x07FF)</text>
<text x="124.3" y="87">U5</text>
<text x="154" y="84.2">GND</text>
<text x="115.4" y="90.9">R1</text>
<text x="151" y="92.1">U6</text>
<text x="163.7" y="90.9">8085</text>
<text x="120.5" y="98.5">H1</text>
<text x="184.5" y="103.3">GND</text>
<text x="154" y="116">GND</text>
<text x="110.8" y="121.1">GND</text>
<text x="225.9" y="120.1">U4</text>
<text x="38.5" y="127.4">GND</text>
<text x="266.6" y="129">R2</text>
<text x="253.9" y="141.7">C3</text>
<text x="262.8" y="141.7">D1</text>
<text x="34.2" y="154.4">C4</text>
<text x="46.9" y="154.4">C5</text>
<text x="60.8" y="154.4">C6</text>
<text x="73.5" y="154.4">C7</text>
<text x="86.2" y="154.4">C8</text>
<text x="150.2" y="154.1">GND</text>
<text x="216.3" y="159.2">GND</text>
<text x="28.3" y="166.8">GND</text>
</g>
<text font-size="1.6" fill="#000080" x="161.2" y="26.1">U1</text>
</svg>
